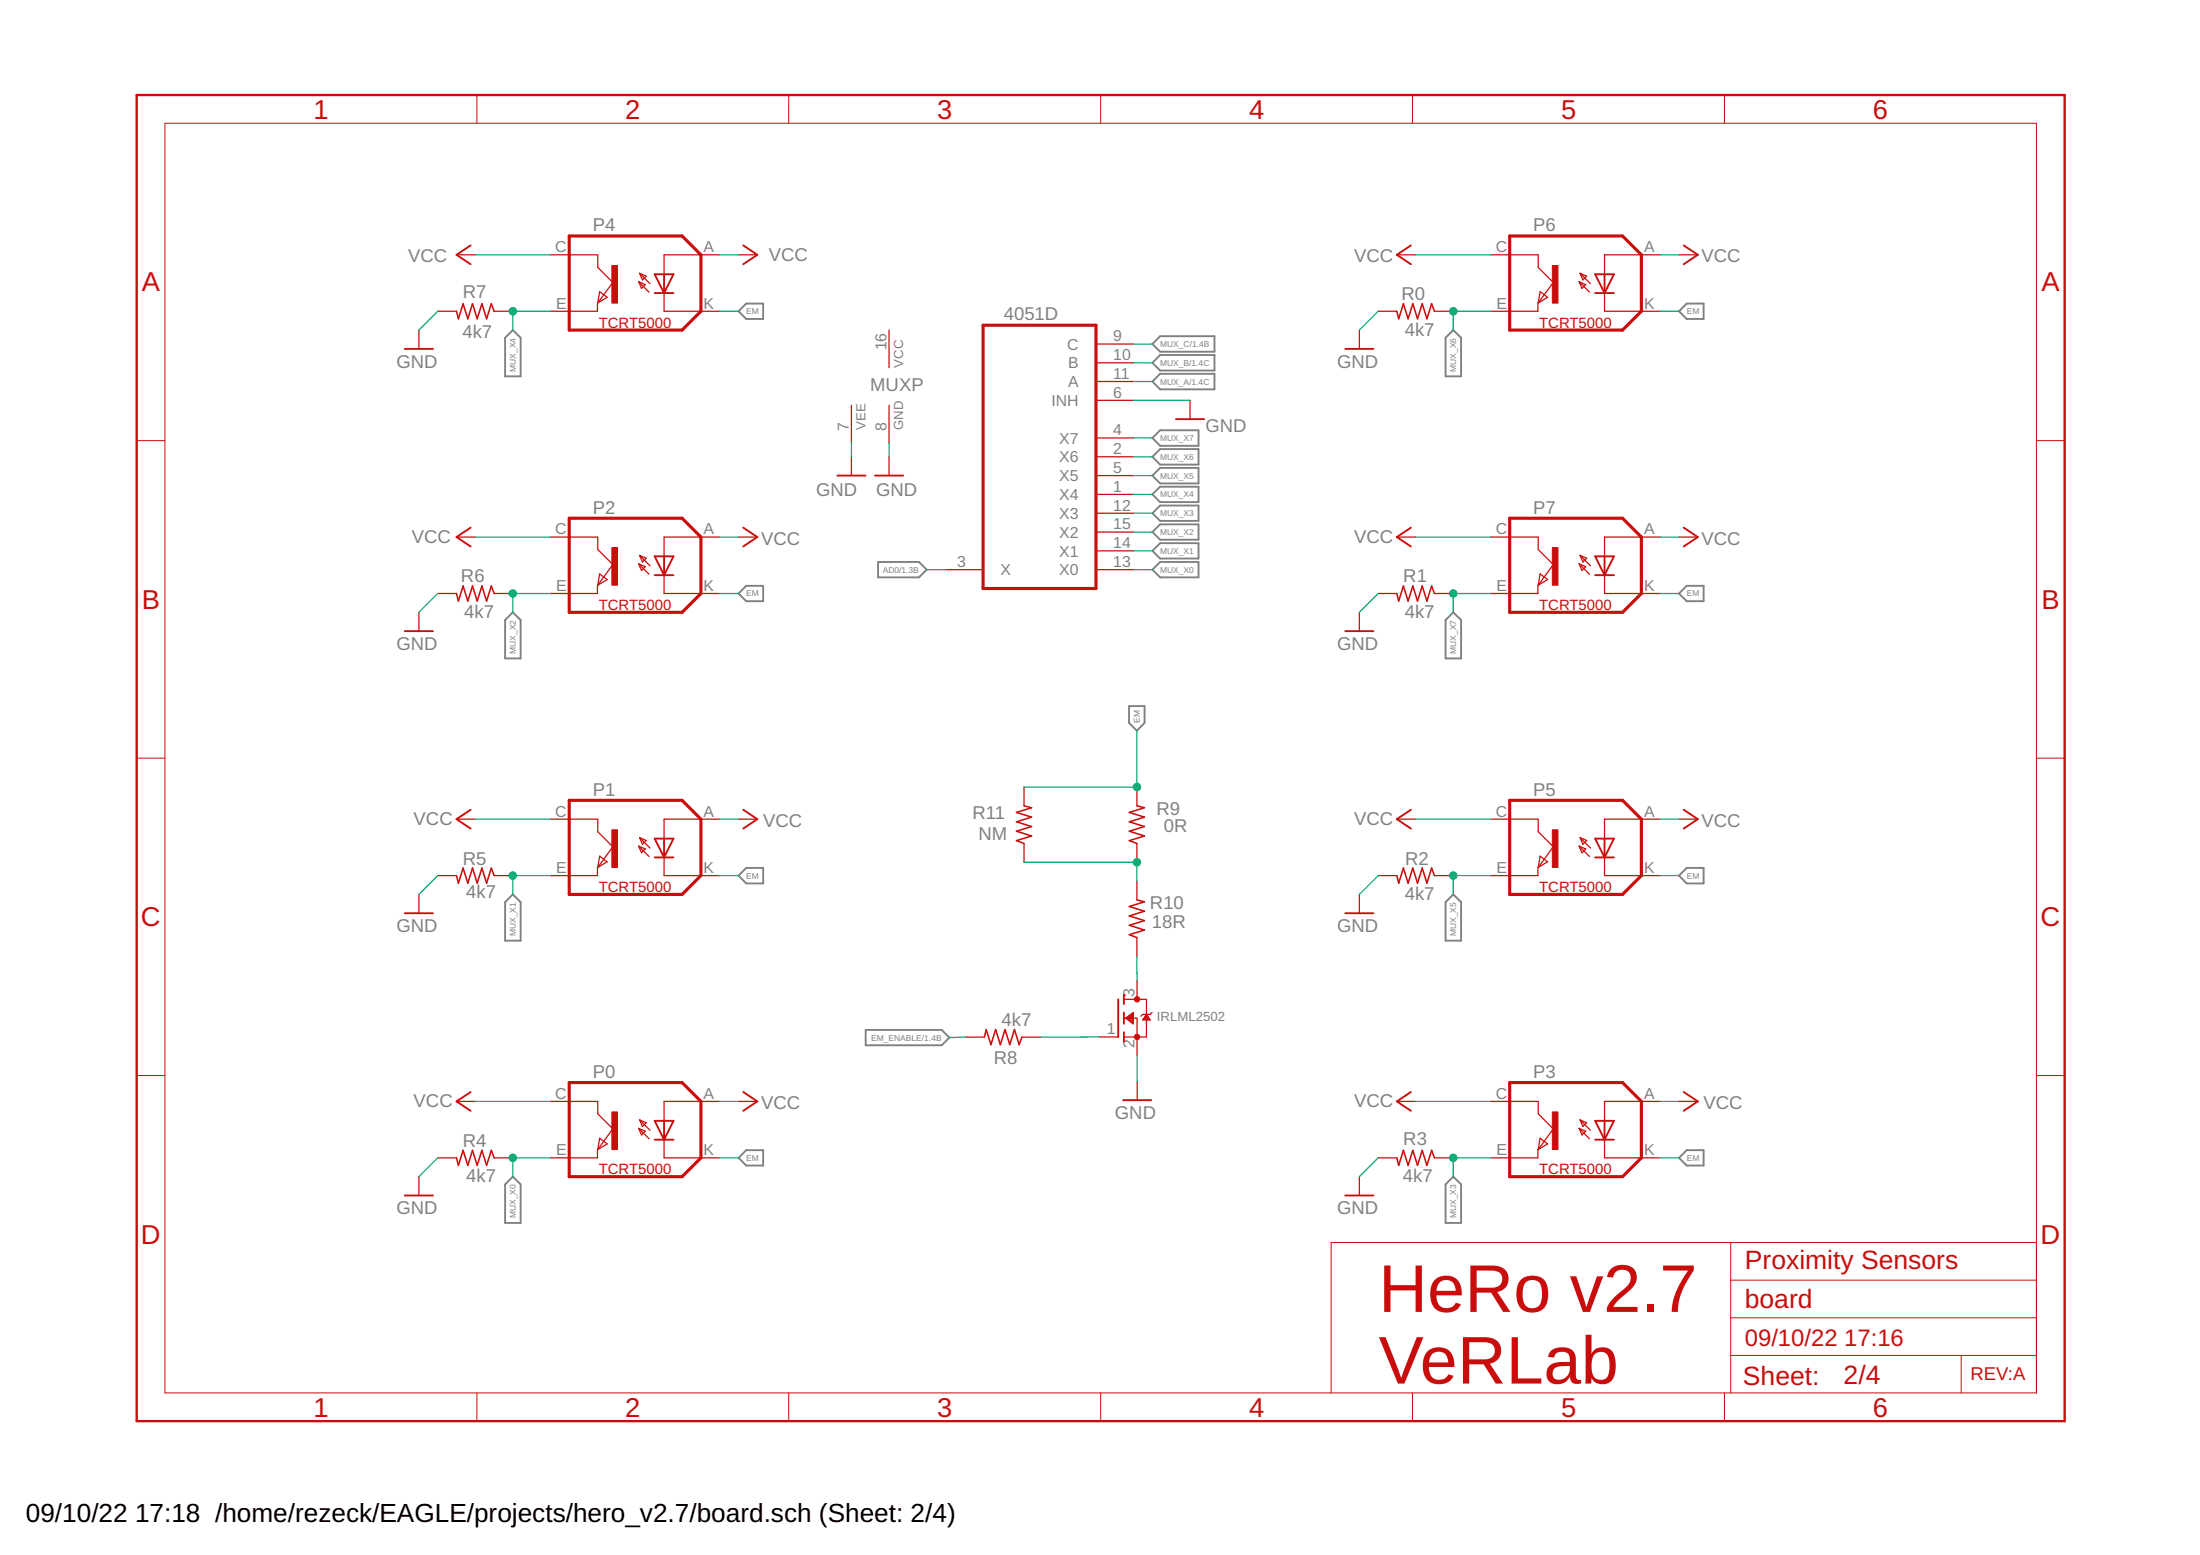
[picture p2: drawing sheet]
<svg xmlns="http://www.w3.org/2000/svg" width="297mm" height="210mm" viewBox="0 0 297 210" stroke-linecap="round" stroke-linejoin="round" font-family="sans-serif">
<g fill="none" stroke="#808080" stroke-width=".25">
<path d="M69.2 44.6l1.1 1v5.2h-2.1v-5.2zM99.7 42l1.1-1h2.2v2.1h-2.2zM155.6 59.1l1-1h5.2v2.1h-5.2zM155.6 51.5l1-1h7.4v2.1h-7.4zM156.6 45.4h7.4v2.1h-7.4l-1-1.1zM156.6 47.9h7.4v2.1h-7.4l-1-1zM196.2 44.6l1.1 1v5.2h-2.1v-5.2zM227.7 41h2.3v2.1h-2.3l-1-1.1zM118.6 75.9h5.5l1 1-1 1h-5.5zM155.6 76.9l1-1h5.2v2h-5.2zM155.6 61.7l1-1.1h5.2v2.1h-5.2zM155.6 64.2l1-1h5.2v2.1h-5.2z"/>
<path d="M155.6 66.7l1-1h5.2v2.1h-5.2zM155.6 69.3l1-1.1h5.2v2.1h-5.2zM155.6 71.8l1-1h5.2v2.1h-5.2zM155.6 74.4l1-1.1h5.2v2.1h-5.2zM69.2 82.7l1.1 1v5.2h-2.1v-5.2zM99.7 80.1l1.1-1h2.2v2.1h-2.2zM152.4 95.3h2.1v2.3l-1 1-1.1-1zM195.2 83.7l1-1 1.1 1v5.2h-2.1zM226.7 80.1l1-1h2.3v2.1h-2.3zM99.7 118.2l1.1-1h2.2v2.1h-2.2zM226.7 118.2l1-1h2.3v2.1h-2.3zM69.2 120.7l1.1 1.1v5.2h-2.1v-5.2z"/>
<path d="M116.9 139h10.2l1.1 1.1-1.1 1h-10.2zM195.2 121.8l1-1.1 1.1 1.1v5.2h-2.1zM68.2 159.9l1-1.1 1.1 1.1v5.2h-2.1zM99.7 156.3l1.1-1h2.2v2h-2.2zM195.2 159.9l1-1.1 1.1 1.1v5.2h-2.1zM226.7 156.3l1-1h2.3v2h-2.3z"/>
</g>
<g fill="none" stroke="#c90d0c" stroke-width=".17">
<path d="M61.6 34.4h2.6M74.3 34.4h6.4M80.7 34.4v1.7l2 2-2 2.8M81 39.4l1 .7-1.3 .8zM86.2 38l1.4 1.4M86.2 38l.9 .4-.5 .5zM86.4 36.9l.8 .4-.5 .5zM86.4 36.9l1.4 1.4M89.7 39.6v2.4h7.5M97.2 34.4h-7.5v2.6M99.7 34.4h2.6M188.6 34.4h2.5"/>
<path d="M201.3 34.4h6.3M207.7 34.4v1.7l2 2-2 2.8M207.9 39.4l1.1 .7-1.3 .8zM213.2 38l1.4 1.4M213.2 38l.9 .4-.5 .5zM213.3 36.9l.9 .4-.5 .5zM213.3 36.9l1.4 1.4M216.6 39.6v2.4h7.6M224.2 34.4h-7.6v2.6M226.7 34.4h2.5M56.6 44.6v2.5M59.1 42h2.5"/>
<path d="M66.7 42h2.5M80.7 40.9v1.1h-6.4M115 54.7v5.1M120 44.6v5M120 54.7v5.1M148 59.1h5.1M148 54h5.1M148 46.4h5.1M148 49h5.1M148 51.5h5.1M160.7 54v2.6M183.5 44.6v2.5"/>
<path d="M186.1 42h2.5M193.7 42h2.5M207.6 40.9v1.1h-6.3M61.6 72.5h2.6M74.3 72.5h6.4M80.7 79v1.1h-6.4M80.7 72.5v1.7l2 2-2 2.8M81 77.5l1 .7-1.3 .8zM86.2 76.1l1.4 1.4M86.2 76.1l.9 .4-.5 .5zM86.4 75l.8 .4-.5 .5zM86.4 75l1.4 1.4"/>
<path d="M89.7 77.6v2.5h7.5M97.2 72.5h-7.5v2.6M99.7 72.5h2.6M115 61.7v2.5M120 61.7v2.5M127.7 76.9h5M148 66.7h5.1M148 61.7h5.1M148 76.9h5.1M148 64.2h5.1M148 69.3h5.1M148 74.4h5.1"/>
<path d="M148 71.8h5.1M188.6 72.5h2.5M201.3 72.5h6.3M207.6 79v1.1h-6.3M207.7 72.5v1.7l2 2-2 2.8M207.9 77.5l1.1 .7-1.3 .8zM213.2 76.1l1.4 1.4M213.2 76.1l.9 .4-.5 .5zM213.3 75l.9 .4-.5 .5zM213.3 75l1.4 1.4M216.6 77.6v2.5h7.6M224.2 72.5h-7.6v2.6"/>
<path d="M226.7 72.5h2.5M56.6 82.7v2.5M59.1 80.1h2.5M66.7 80.1h2.5M183.5 82.7v2.5M186.1 80.1h2.5M193.7 80.1h2.5M59.1 118.2h2.5M61.6 110.6h2.6M66.7 118.2h2.5M74.3 110.6h6.4M80.7 117.1v1.1h-6.4"/>
<path d="M80.7 110.6v1.7l2 2-2 2.8M81 115.6l1 .7-1.3 .8zM86.2 114.2l1.4 1.4M86.2 114.2l.9 .4-.5 .5zM86.4 113.1l.8 .4-.5 .5zM86.4 113.1l1.4 1.4M89.7 115.7v2.5h7.5M97.2 110.6h-7.5v2.6M99.7 110.6h2.6M138.3 106.2v2.6M138.3 113.9v2.5M153.5 106.2v2.6"/>
<path d="M153.5 113.9v2.5M153.5 118.9v2.6M186.1 118.2h2.5M188.6 110.6h2.5M193.7 118.2h2.5M201.3 110.6h6.3M207.6 117.1v1.1h-6.3M207.7 110.6v1.7l2 2-2 2.8M207.9 115.6l1.1 .7-1.3 .8zM213.2 114.2l1.4 1.4M213.2 114.2l.9 .4-.5 .5zM213.3 113.1l.9 .4-.5 .5z"/>
<path d="M213.3 113.1l1.4 1.4M216.6 115.7v2.5h7.6M224.2 110.6h-7.6v2.6M226.7 110.6h2.5M56.6 120.7v2.6M130.4 140h2.5M138 140h2.5M148.4 140h2.6M151.7 134.9h3.1v5.1h-3.1M151.7 137.4h1.8v5.1M152 137.4l1-.7v1.5zM152.1 137.3h.9"/>
<path d="M152.2 137.6h.8M152.3 137.2h.7M152.3 137.7h.7M152.5 137.1h.5M152.5 137.8h.5M152.6 137h.4M152.7 137.9h.3M152.8 136.8h.2M152.8 138h.2M153 136.7h.1M153 138.2h.1M153.5 126.6v2.5"/>
<path d="M153.5 132.4v2.5M154.4 137.6h.8M154.5 137.5h.6M154.5 137.3h.6M154.6 137.2h.4M154.7 137.1h.2M154.8 137h.1M154.8 136.9l.5 .8h-1zM155.6 136.7l-.3 .2h-1l-.3 .3M183.5 120.7v2.6M56.6 158.8v2.6M59.1 156.3h2.5"/>
<path d="M61.6 148.7h2.6M66.7 156.3h2.5M74.3 148.7h6.4M80.7 155.2v1.1h-6.4M80.7 148.7v1.6l2 2.1-2 2.8M81 153.6l1 .8-1.3 .8zM86.2 152.3l1.4 1.4M86.2 152.3l.9 .4-.5 .5zM86.4 151.2l.8 .4-.5 .5zM86.4 151.2l1.4 1.4M89.7 153.8v2.5h7.5M97.2 148.7h-7.5v2.6"/>
<path d="M99.7 148.7h2.6M153.5 146v2.5M183.5 158.8v2.6M186.1 156.3h2.5M188.6 148.7h2.5M193.7 156.3h2.5M201.3 148.7h6.3M207.6 155.2v1.1h-6.3M207.7 148.7v1.6l2 2.1-2 2.8M207.9 153.6l1.1 .8-1.3 .8zM213.2 152.3l1.4 1.4M213.2 152.3l.9 .4-.5 .5z"/>
<path d="M213.3 151.2l.9 .4-.5 .5zM213.3 151.2l1.4 1.4M216.6 153.8v2.5h7.6M224.2 148.7h-7.6v2.6M226.7 148.7h2.5"/>
</g>
<g fill="#c90d0c" stroke="#c90d0c" stroke-width=".14">
<path d="M82.6 35.8h.8v5.1h-.8z"/>
<path d="M82.6 73.9h.8v5.1h-.8z"/>
<path d="M82.6 112h.8v5.1h-.8z"/>
<path d="M82.6 150.1h.8v5.1h-.8z"/>
<path d="M209.6 150.1h.8v5.1h-.8z"/>
<path d="M209.6 112h.8v5.1h-.8z"/>
<path d="M209.6 73.9h.8v5.1h-.8z"/>
<path d="M209.6 35.8h.8v5.1h-.8z"/>
</g>
<g fill="none" stroke="#c90d0c" stroke-width=".25">
<path d="M63.5 33.1l-1.9 1.3 1.9 1.3M88.4 37h2.5l-1.2 2.6zM88.4 39.6h2.5M89.7 37v2.6M100.4 33.1l1.9 1.3-1.9 1.3M190.5 33.1l-1.9 1.3 1.9 1.3M215.4 39.6h2.5M215.4 37h2.5l-1.3 2.6zM216.6 37v2.6M227.3 33.1l1.9 1.3-1.9 1.3M54.7 47.1h3.8M158.8 56.6h3.8"/>
<path d="M181.6 47.1h3.8M63.5 71.2l-1.9 1.3 1.9 1.3M88.4 75.1h2.5l-1.2 2.5zM88.4 77.6h2.5M89.7 75.1v2.5M100.4 71.2l1.9 1.3-1.9 1.3M113.1 64.2h3.8M118.1 64.2h3.8M190.5 71.2l-1.9 1.3 1.9 1.3M215.4 77.6h2.5M215.4 75.1h2.5l-1.3 2.5zM216.6 75.1v2.5"/>
<path d="M227.3 71.2l1.9 1.3-1.9 1.3M54.7 85.2h3.8M181.6 85.2h3.8M63.5 109.3l-1.9 1.3 1.9 1.2M88.4 113.2h2.5l-1.2 2.5zM88.4 115.7h2.5M89.7 113.2v2.5M100.4 109.3l1.9 1.3-1.9 1.2M190.5 109.3l-1.9 1.3 1.9 1.2M215.4 115.7h2.5M215.4 113.2h2.5l-1.3 2.5zM216.6 113.2v2.5"/>
<path d="M227.3 109.3l1.9 1.3-1.9 1.2M54.7 123.3h3.8M151 134.9v5.1M151.7 134.3v1.2M151.7 136.7v1.5M151.7 139.3v1.3M181.6 123.3h3.8M63.5 147.4l-1.9 1.3 1.9 1.2M88.4 151.3h2.5l-1.2 2.5zM88.4 153.8h2.5M89.7 151.3v2.5M100.4 147.4l1.9 1.3-1.9 1.2"/>
<path d="M151.6 148.5h3.8M190.5 147.4l-1.9 1.3 1.9 1.2M215.4 153.8h2.5M215.4 151.3h2.5l-1.3 2.5zM216.6 151.3v2.5M227.3 147.4l1.9 1.3-1.9 1.2M54.7 161.4h3.8M181.6 161.4h3.8"/>
</g>
<path d="M76.9 31.9h15.2l2.5 2.5v7.6l-2.5 2.6h-15.2zM203.8 31.9h15.3l2.5 2.5v7.6l-2.5 2.6h-15.3zM132.7 43.9h15.3v35.5h-15.3zM76.9 70h15.2l2.5 2.5v7.6l-2.5 2.6h-15.2zM203.8 70h15.3l2.5 2.5v7.6l-2.5 2.6h-15.3zM76.9 108h15.2l2.5 2.6v7.6l-2.5 2.5h-15.2zM203.8 108h15.3l2.5 2.6v7.6l-2.5 2.5h-15.3zM76.9 146.1h15.2l2.5 2.6v7.6l-2.5 2.5h-15.2zM203.8 146.1h15.3l2.5 2.6v7.6l-2.5 2.5h-15.3z" fill="none" stroke="#c90d0c" stroke-width=".42"/>
<path d="M61.6 42l.3 1 .6-2 .7 2 .6-2 .6 2 .7-2 .6 2 .6-2 .4 1M188.6 42l.2 1 .7-2 .6 2 .7-2 .6 2 .6-2 .7 2 .6-2 .4 1M61.6 80.1l.3 1 .6-2 .7 2 .6-2 .6 2 .7-2 .6 2 .6-2 .4 1M188.6 80.1l.2 1 .7-2 .6 2 .7-2 .6 2 .6-2 .7 2 .6-2 .4 1M61.6 118.2l.3 1 .6-2 .7 2 .6-2 .6 2 .7-2 .6 2 .6-2 .4 1M138.3 108.8l1 .2-2.1 .7 2.1 .6-2.1 .6 2.1 .7-2.1 .6 2.1 .6-2.1 .7 1.1 .4M153.5 108.8l1 .2-2 .7 2 .6-2 .6 2 .7-2 .6 2 .6-2 .7 1 .4M188.6 118.2l.2 1 .7-2 .6 2 .7-2 .6 2 .6-2 .7 2 .6-2 .4 1M132.9 140l.3-1 .6 2 .6-2 .7 2 .6-2 .6 2 .7-2 .6 2 .4-1M153.5 121.5l1 .2-2 .7 2 .6-2 .6 2 .7-2 .6 2 .6-2 .7 1 .4M61.6 156.3l.3 1 .6-2 .7 2 .6-2 .6 2 .7-2 .6 2 .6-2 .4 1M188.6 156.3l.2 1 .7-2 .6 2 .7-2 .6 2 .6-2 .7 2 .6-2 .4 1" fill="none" stroke="#c90d0c" stroke-width=".21"/>
<g fill="none" stroke="#c90d0c" stroke-width=".14">
<path d="M22.3 16.6h252.7v171.4h-252.7zM64.4 12.8v3.8M106.5 12.8v3.8M148.6 12.8v3.8M190.7 12.8v3.8M232.8 12.8v3.8M18.5 59.5h3.8M275 59.5h3.8M18.5 102.3h3.8M275 102.3h3.8M18.5 145.2h3.8M275 145.2h3.8"/>
<path d="M233.7 167.7v20.3M233.7 177.9h41.3M233.7 172.8h41.3M275 167.7h-95.3v20.3M64.4 188v3.8M106.5 188v3.8M148.6 188v3.8M190.7 188v3.8M232.8 188v3.8M233.7 183h41.3M264.8 183v5"/>
</g>
<path d="M18.5 12.8h260.3v179h-260.3z" fill="none" stroke="#c90d0c" stroke-width=".32"/>
<g fill="#c90d0c" stroke="#c90d0c" stroke-width=".14">
<circle cx="153.5" cy="140" r=".36"/>
<circle cx="153.5" cy="134.9" r=".36"/>
</g>
<g fill="none" stroke="#0dab76" stroke-width=".17">
<path d="M64.2 34.4h10.1M97.2 34.4h2.5M191.1 34.4h10.2M224.2 34.4h2.5M59.1 42l-2.5 2.6M74.3 42h-5.1v2.6M97.2 42h2.5M115 59.8v1.9M120 59.8v1.9M153.1 54h7.6M153.1 59.1h2.5M153.1 51.5h2.5"/>
<path d="M153.1 49h2.5M153.1 46.4h2.5M186.1 42l-2.6 2.6M201.3 42h-5.1v2.6M224.2 42h2.5M64.2 72.5h10.1M97.2 72.5h2.5M125.1 76.9h2.6M153.1 76.9h2.5M153.1 74.4h2.5M153.1 71.8h2.5M153.1 69.3h2.5"/>
<path d="M153.1 66.7h2.5M153.1 64.2h2.5M153.1 61.7h2.5M191.1 72.5h10.2M224.2 72.5h2.5M59.1 80.1l-2.5 2.6M74.3 80.1h-5.1v2.6M97.2 80.1h2.5M153.5 98.6v7.6h-15.2M186.1 80.1l-2.6 2.6M201.3 80.1h-5.1v2.6M224.2 80.1h2.5"/>
<path d="M59.1 118.2l-2.5 2.5M64.2 110.6h10.1M74.3 118.2h-5.1v2.5M97.2 110.6h2.5M97.2 118.2h2.5M138.3 116.4h15.2v2.5M186.1 118.2l-2.6 2.5M191.1 110.6h10.2M201.3 118.2h-5.1v2.5M224.2 110.6h2.5M224.2 118.2h2.5M130.4 140l-2.2 .1"/>
<path d="M148.4 140h-7.9M153.5 129.1v3.3M59.1 156.3l-2.5 2.5M64.2 148.7h10.1M74.3 156.3h-5.1v2.5M97.2 148.7h2.5M97.2 156.3h2.5M153.5 142.5v3.5M186.1 156.3l-2.6 2.5M191.1 148.7h10.2M201.3 156.3h-5.1v2.5M224.2 148.7h2.5"/>
<path d="M224.2 156.3h2.5"/>
</g>
<g fill="#0dab76" stroke="#0dab76" stroke-width=".14">
<circle cx="153.5" cy="106.2" r=".51"/>
<circle cx="69.2" cy="156.3" r=".51"/>
<circle cx="69.2" cy="118.2" r=".51"/>
<circle cx="69.2" cy="80.1" r=".51"/>
<circle cx="196.2" cy="156.3" r=".51"/>
<circle cx="69.2" cy="42" r=".51"/>
<circle cx="196.2" cy="118.2" r=".51"/>
<circle cx="196.2" cy="42" r=".51"/>
<circle cx="196.2" cy="80.1" r=".51"/>
<circle cx="153.5" cy="116.4" r=".51"/>
</g>
<g font-size="9.1" fill="#c90d0c">
<text x="186.1" y="177.1">HeRo v2.7</text>
<text x="186.1" y="186.8">VeRLab</text>
</g>
<g font-size="3.7" fill="#c90d0c">
<text x="42.3" y="16">1</text>
<text x="84.4" y="16">2</text>
<text x="126.5" y="16">3</text>
<text x="168.6" y="16">4</text>
<text x="210.8" y="16">5</text>
<text x="252.9" y="16">6</text>
<text x="19.1" y="39.3">A</text>
<text x="275.6" y="39.3">A</text>
<text x="19.1" y="82.2">B</text>
<text x="275.6" y="82.2">B</text>
<text x="19" y="125">C</text>
<text x="275.5" y="125">C</text>
<text x="19" y="167.9">D</text>
<text x="275.5" y="167.9">D</text>
<text x="42.3" y="191.2">1</text>
<text x="84.4" y="191.2">2</text>
<text x="126.5" y="191.2">3</text>
<text x="168.6" y="191.2">4</text>
<text x="210.8" y="191.2">5</text>
<text x="252.9" y="191.2">6</text>
</g>
<g font-size="3.6" fill="#c90d0c">
<text x="235.6" y="171.3">Proximity Sensors</text>
<text x="235.6" y="176.6">board</text>
<text x="235.3" y="186.9">Sheet:</text>
<text x="248.9" y="186.8">2/4</text>
</g>
<g font-size="3.5">
<text x="3.5" y="205.4">09/10/22</text>
<text x="18.2" y="205.4">17:18 /home/rezeck/EAGLE/projects/hero_v2.7/board.sch (Sheet: 2/4)</text>
</g>
<g font-size="3.2" fill="#c90d0c">
<text x="235.6" y="181.7">09/10/22</text>
<text x="249" y="181.7">17:16</text>
</g>
<g font-size="2.5" fill="#808080">
<text x="55.1" y="35.4">VCC</text>
<text x="80" y="31.2">P4</text>
<text x="103.8" y="35.2">VCC</text>
<text x="182.8" y="35.4">VCC</text>
<text x="207" y="31.2">P6</text>
<text x="229.7" y="35.4">VCC</text>
<text x="62.5" y="40.3">R7</text>
<text x="189.2" y="40.5">R0</text>
<text x="62.4" y="45.6">4k7</text>
<text x="135.5" y="43.1">4051D</text>
<text x="189.7" y="45.3">4k7</text>
<text x="53.5" y="49.6">GND</text>
<text x="117.5" y="52.8">MUXP</text>
<text x="180.5" y="49.6">GND</text>
<text x="162.7" y="58.4">GND</text>
<text x="80" y="69.3">P2</text>
<text x="110.2" y="67">GND</text>
<text x="118.3" y="67">GND</text>
<text x="207" y="69.3">P7</text>
<text x="55.6" y="73.3">VCC</text>
<text x="102.8" y="73.5">VCC</text>
<text x="182.8" y="73.3">VCC</text>
<text x="229.7" y="73.5">VCC</text>
<text x="62.2" y="78.6">R6</text>
<text x="62.7" y="83.4">4k7</text>
<text x="189.5" y="78.6">R1</text>
<text x="189.7" y="83.4">4k7</text>
<text x="53.5" y="87.7">GND</text>
<text x="180.5" y="87.7">GND</text>
<text x="80" y="107.4">P1</text>
<text x="207" y="107.4">P5</text>
<text x="55.8" y="111.3">VCC</text>
<text x="103" y="111.6">VCC</text>
<text x="131.3" y="110.5">R11</text>
<text x="132.1" y="113.4">NM</text>
<text x="156.1" y="110">R9</text>
<text x="157.2" y="112.3">0R</text>
<text x="182.8" y="111.3">VCC</text>
<text x="229.7" y="111.6">VCC</text>
<text x="62.5" y="116.7">R5</text>
<text x="189.7" y="116.7">R2</text>
<text x="53.5" y="125.8">GND</text>
<text x="62.9" y="121.2">4k7</text>
<text x="155.3" y="122.7">R10</text>
<text x="155.5" y="125.3">18R</text>
<text x="180.5" y="125.8">GND</text>
<text x="189.7" y="121.5">4k7</text>
<text x="134.2" y="143.6">R8</text>
<text x="135.2" y="138.5">4k7</text>
<text x="55.8" y="149.4">VCC</text>
<text x="80" y="145.5">P0</text>
<text x="102.8" y="149.7">VCC</text>
<text x="182.8" y="149.4">VCC</text>
<text x="207" y="145.5">P3</text>
<text x="230" y="149.7">VCC</text>
<text x="62.5" y="154.8">R4</text>
<text x="150.5" y="151.1">GND</text>
<text x="189.5" y="154.5">R3</text>
<text x="62.9" y="159.6">4k7</text>
<text x="189.4" y="159.6">4k7</text>
<text x="53.5" y="163.9">GND</text>
<text x="180.5" y="163.9">GND</text>
</g>
<text font-size="2.5" fill="#c90d0c" x="266.1" y="186.3">REV:A</text>
<g font-size="2.1" fill="#808080">
<text x="75" y="34">C</text>
<text x="95" y="34">A</text>
<text x="201.9" y="34">C</text>
<text x="222" y="34">A</text>
<text x="75.1" y="41.7">E</text>
<text x="95" y="41.7">K</text>
<text x="202.1" y="41.7">E</text>
<text x="222" y="41.7">K</text>
<text x="119.7" y="47.3" transform="rotate(-90 119.7 47.3)">16</text>
<text x="144.1" y="47.2">C</text>
<text x="150.3" y="46.1">9</text>
<text x="144.2" y="49.7">B</text>
<text x="144.2" y="52.3">A</text>
<text x="150.3" y="53.7">6</text>
<text x="150.3" y="48.6">10</text>
<text x="150.3" y="51.2">11</text>
<text x="114.6" y="58.2" transform="rotate(-90 114.6 58.2)">7</text>
<text x="119.7" y="58.2" transform="rotate(-90 119.7 58.2)">8</text>
<text x="142" y="54.8">INH</text>
<text x="143" y="59.9">X7</text>
<text x="150.3" y="58.8">4</text>
<text x="143" y="62.4">X6</text>
<text x="143" y="65">X5</text>
<text x="150.3" y="61.3">2</text>
<text x="150.3" y="63.9">5</text>
<text x="143" y="67.5">X4</text>
<text x="143" y="70">X3</text>
<text x="150.3" y="66.4">1</text>
<text x="150.3" y="68.9">12</text>
<text x="150.3" y="71.5">15</text>
<text x="75" y="72.1">C</text>
<text x="95" y="72.1">A</text>
<text x="129.2" y="76.5">3</text>
<text x="135.1" y="77.7">X</text>
<text x="143" y="77.7">X0</text>
<text x="143" y="75.1">X1</text>
<text x="143" y="72.6">X2</text>
<text x="150.3" y="76.5">13</text>
<text x="150.3" y="74">14</text>
<text x="201.9" y="72.1">C</text>
<text x="222" y="72.1">A</text>
<text x="75.1" y="79.8">E</text>
<text x="95" y="79.8">K</text>
<text x="202.1" y="79.8">E</text>
<text x="222" y="79.8">K</text>
<text x="75" y="110.2">C</text>
<text x="95" y="110.2">A</text>
<text x="201.9" y="110.2">C</text>
<text x="222" y="110.2">A</text>
<text x="75.1" y="117.8">E</text>
<text x="95" y="117.8">K</text>
<text x="202.1" y="117.8">E</text>
<text x="222" y="117.8">K</text>
<text x="153.2" y="134.5" transform="rotate(-90 153.2 134.5)">3</text>
<text x="149.4" y="139.6">1</text>
<text x="153.2" y="141.5" transform="rotate(-90 153.2 141.5)">2</text>
<text x="75" y="148.3">C</text>
<text x="95" y="148.3">A</text>
<text x="201.9" y="148.3">C</text>
<text x="222" y="148.3">A</text>
<text x="75.1" y="155.9">E</text>
<text x="95" y="155.9">K</text>
<text x="202.1" y="155.9">E</text>
<text x="222" y="155.9">K</text>
</g>
<g font-size="2" fill="#c90d0c">
<text x="80.8" y="44.2">TCRT5000</text>
<text x="207.8" y="44.2">TCRT5000</text>
<text x="80.8" y="82.3">TCRT5000</text>
<text x="207.8" y="82.3">TCRT5000</text>
<text x="80.8" y="120.4">TCRT5000</text>
<text x="207.8" y="120.4">TCRT5000</text>
<text x="80.8" y="158.5">TCRT5000</text>
<text x="207.8" y="158.5">TCRT5000</text>
</g>
<g font-size="1.8" fill="#808080">
<text x="121.9" y="49.6" transform="rotate(-90 121.9 49.6)">VCC</text>
<text x="116.9" y="58" transform="rotate(-90 116.9 58)">VEE</text>
<text x="121.9" y="58" transform="rotate(-90 121.9 58)">GND</text>
<text x="156.2" y="137.8">IRLML2502</text>
</g>
<g font-size="1.1" fill="#808080">
<text x="100.8" y="42.4">EM</text>
<text x="156.6" y="46.8">MUX_C/1.4B</text>
<text x="227.7" y="42.4">EM</text>
<text x="69.7" y="50.2" transform="rotate(-90 69.7 50.2)">MUX_X4</text>
<text x="156.6" y="51.9">MUX_A/1.4C</text>
<text x="156.6" y="49.4">MUX_B/1.4C</text>
<text x="196.6" y="50.2" transform="rotate(-90 196.6 50.2)">MUX_X6</text>
<text x="156.6" y="59.5">MUX_X7</text>
<text x="156.6" y="64.6">MUX_X5</text>
<text x="156.6" y="62.1">MUX_X6</text>
<text x="156.6" y="69.7">MUX_X3</text>
<text x="156.6" y="67.2">MUX_X4</text>
<text x="119.2" y="77.3">AD0/1.3B</text>
<text x="156.6" y="77.3">MUX_X0</text>
<text x="156.6" y="74.8">MUX_X1</text>
<text x="156.6" y="72.2">MUX_X2</text>
<text x="100.8" y="80.5">EM</text>
<text x="227.7" y="80.5">EM</text>
<text x="69.7" y="88.3" transform="rotate(-90 69.7 88.3)">MUX_X2</text>
<text x="196.6" y="88.3" transform="rotate(-90 196.6 88.3)">MUX_X7</text>
<text x="153.9" y="97.6" transform="rotate(-90 153.9 97.6)">EM</text>
<text x="100.8" y="118.6">EM</text>
<text x="227.7" y="118.6">EM</text>
<text x="69.7" y="126.4" transform="rotate(-90 69.7 126.4)">MUX_X1</text>
<text x="196.6" y="126.4" transform="rotate(-90 196.6 126.4)">MUX_X5</text>
<text x="117.6" y="140.5">EM_ENABLE/1.4B</text>
<text x="100.8" y="156.7">EM</text>
<text x="227.7" y="156.7">EM</text>
<text x="69.7" y="164.4" transform="rotate(-90 69.7 164.4)">MUX_X0</text>
<text x="196.6" y="164.4" transform="rotate(-90 196.6 164.4)">MUX_X3</text>
</g>
</svg>
